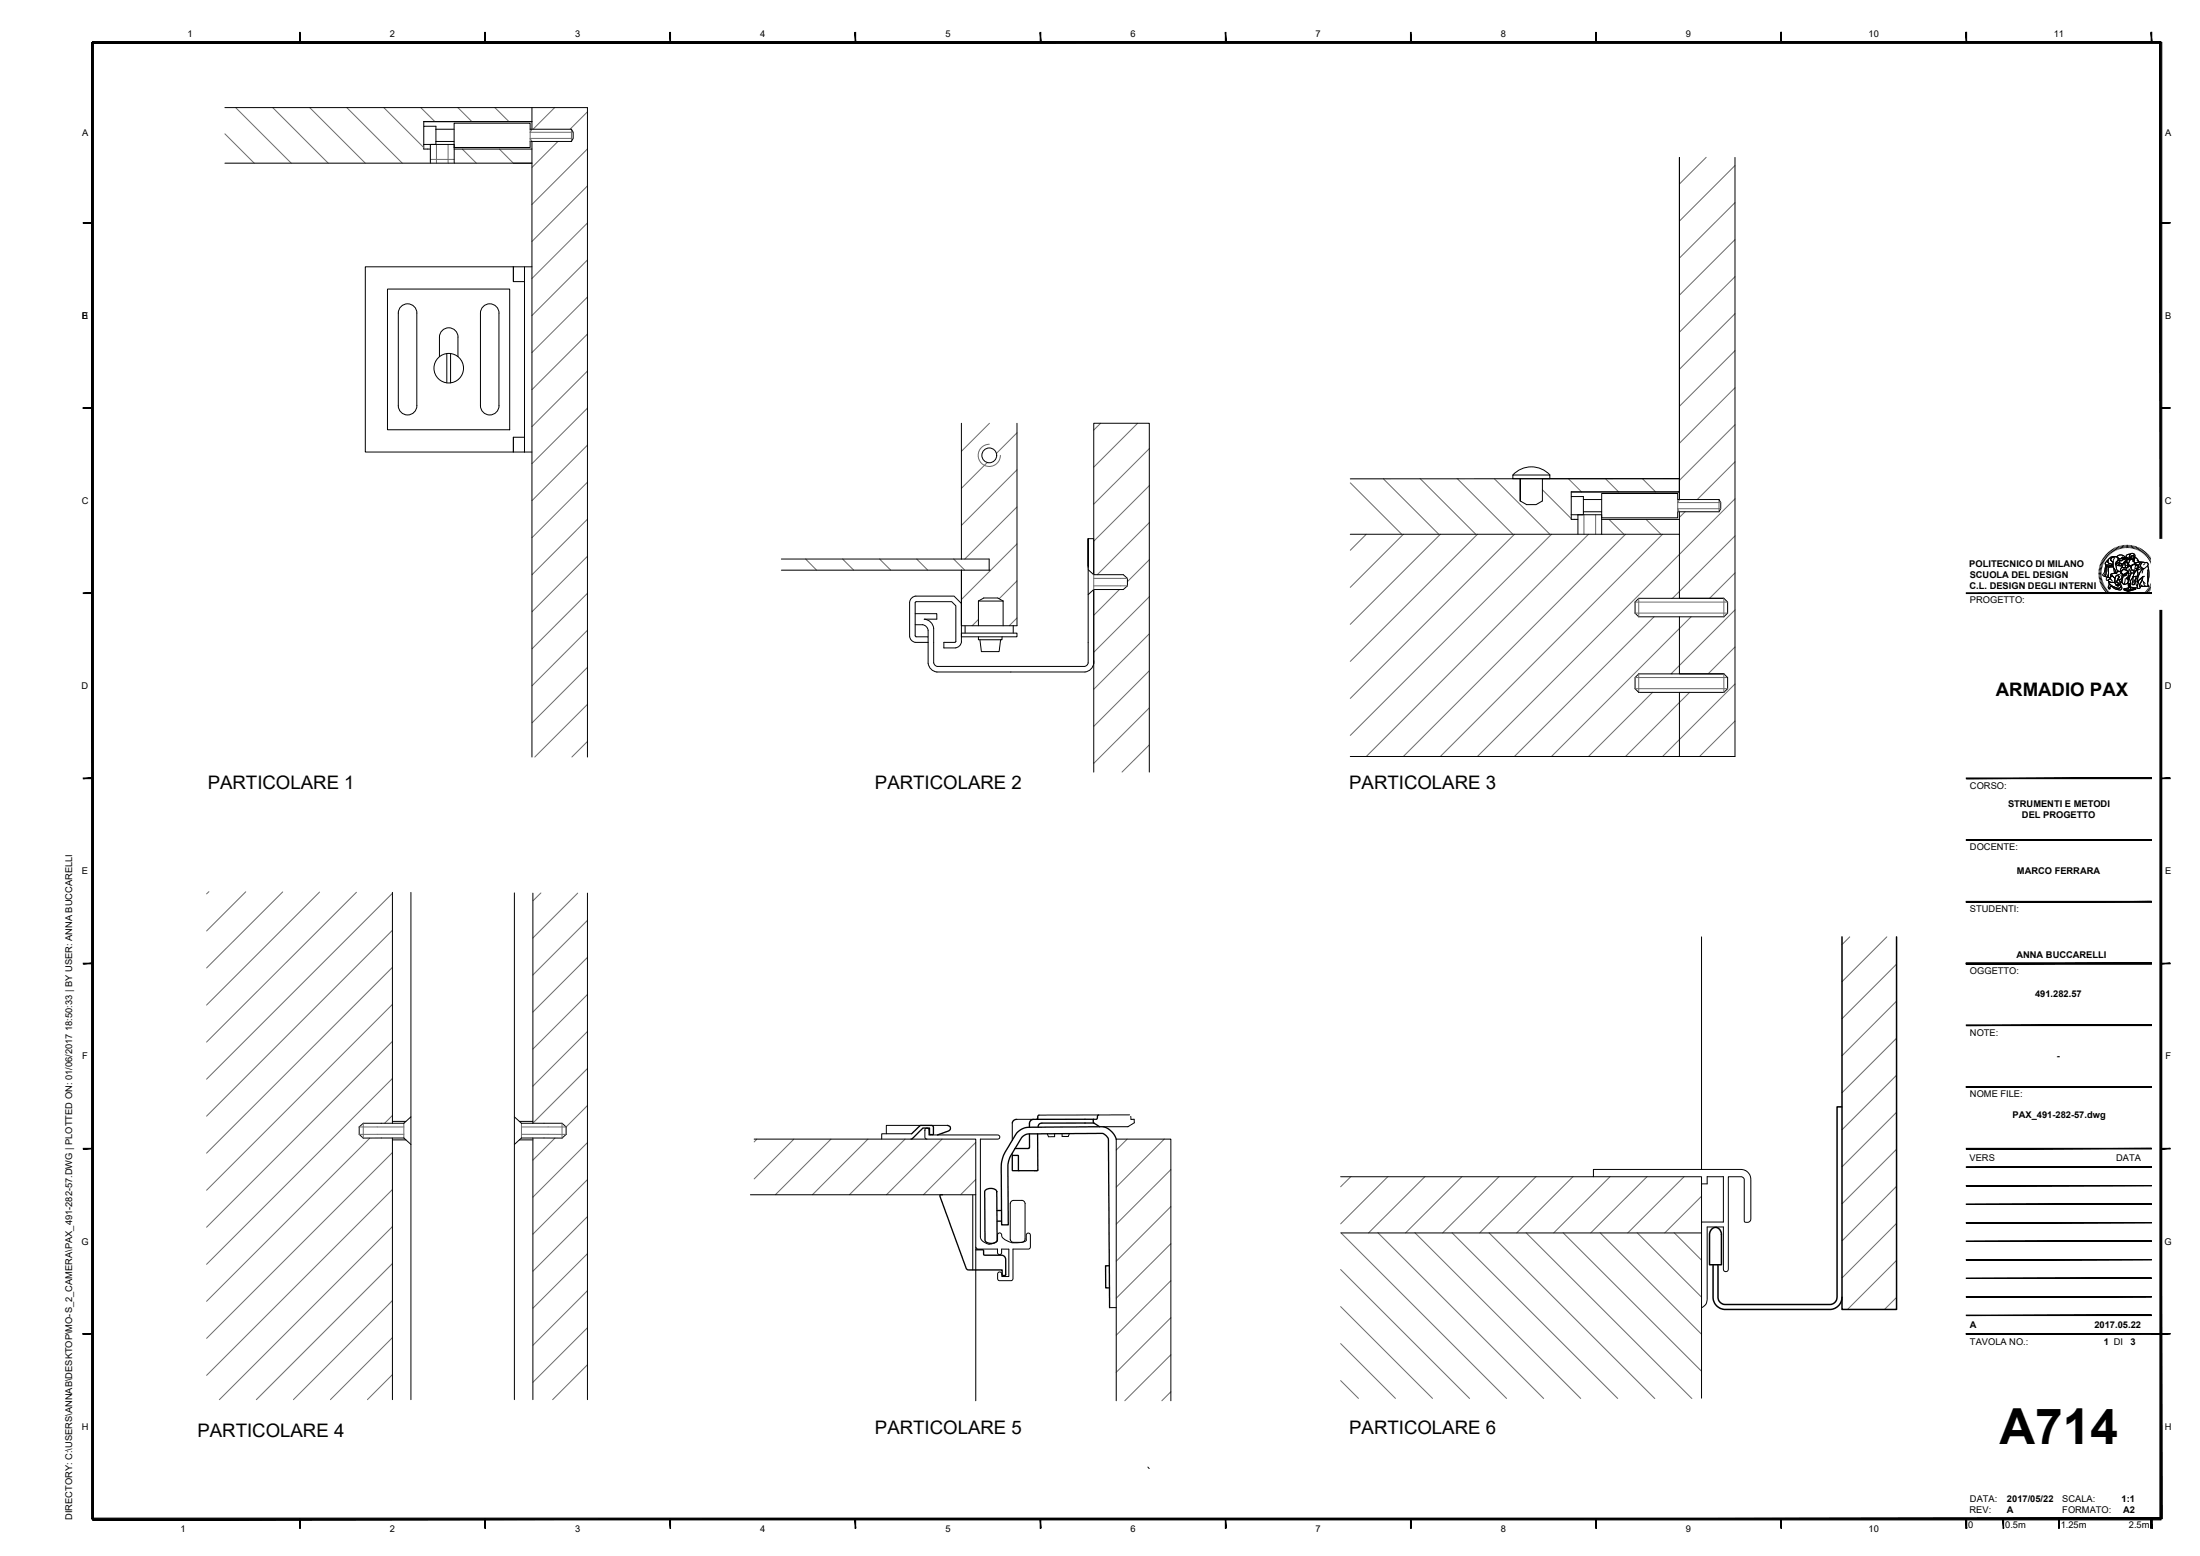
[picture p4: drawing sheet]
<svg xmlns="http://www.w3.org/2000/svg" width="594mm" height="420mm" viewBox="0 0 594 420" stroke-linecap="round" stroke-linejoin="round" font-family="sans-serif">
<!-- layer: 0 -->
<g fill="none" stroke="#6b6b6b" stroke-width=".27">
<path d="M60.7 36.1l8 8M63.6 29.1l15 15M73.6 29.1l15 15M83.6 29.1l15 15M93.6 29.1l15 15M103.6 29.1l10.8 10.7M113.6 29.1l3.8 3.7M123.6 29.1l3.8 3.7M133.6 29.1l3.8 3.7M149.8 29.1l-5.9 5.8M150.7 38.2l-7.1 7M158.6 30.2l-4.7 4.7"/>
<path d="M124.8 40.3l3.8 3.8M134.8 40.3l3.8 3.8M158.6 40.2l-15 15M158.6 50.2l-15 15M460.7 42.5l-7.2 7.2M468.5 44.7l-15 15M468.5 54.7l-15 15M158.6 60.2l-15 15M158.6 70.2l-15 15M468.5 64.7l-15 15M468.5 74.7l-15 15M158.6 80.2l-15 15"/>
<path d="M158.6 90.2l-15 15M468.5 84.7l-15 15M468.5 94.7l-15 15M158.6 100.2l-15 15M158.6 110.2l-15 15M267.2 114.3l-7.6 7.6M274.6 116.9l-5.5 5.5M297.2 114.3l-1.9 1.8M307.2 114.3l-11.9 11.8M468.5 114.7l-15 15M468.5 104.7l-15 15M158.6 120.2l-15 15"/>
<path d="M158.6 130.2l-15 15M266.6 124.9l-7 7M274.6 126.9l-15 15M274.6 136.9l-14.1 14.1M310.4 121.2l-15.1 14.9M310.4 131.1l-15.1 15M364.6 130.4l13.9 13.9M373.5 129.3l15 15M383.5 129.3l15 15M393.5 129.3l15 15M403.5 129.3l15 15M416.5 132.3l7.8 7.8"/>
<path d="M423.5 129.3l3.6 3.5M433.5 129.3l3.6 3.5M443.5 129.3l3.6 3.5M455 138.2l-1.5 1.5M468.5 124.7l-10.2 10.2M468.5 134.7l-69.5 69.6M158.6 140.2l-15 15M158.6 150.2l-15 15M217.5 151l3 3M227.5 151l3 3M237.5 151l3 3M247.5 151l3 3"/>
<path d="M257.5 151l3 3M274.6 146.9l-15 15M274.6 156.9l-4.8 4.8M302.3 159.2l-7 7M310.4 141.1l-14.1 14.1M310.4 151.1l-6 5.9M368.9 144.3l-4.3 4.3M379 144.3l-14.4 14.3M388.9 144.3l-24.3 24.3M399 144.3l-34.4 34.3M408.9 144.3l-44.3 44.3M419 144.3l-54.4 54.3"/>
<path d="M428.9 144.3l-60 60M434.5 140.2l4 4.1M438.9 144.3l-59.9 60M444.5 140.2l4 4.1M449 144.3l-60.1 60M468.5 144.7l-16.9 16.9M468.5 154.7l-6.8 6.9M158.6 160.2l-15 15M158.6 170.2l-15 15M264.2 167.3l-1.7 1.7M274.6 166.9l-2.1 2.1M310.4 161.1l-15.1 15"/>
<path d="M310.4 171.1l-15.1 15M446.6 166.6l-37.7 37.7M456.7 166.6l-37.7 37.7M468.5 164.7l-17.3 17.3M468.5 174.7l-7.3 7.3M158.6 180.2l-15 15M158.6 190.2l-14.2 14.2M310.4 181.1l-15.1 15M310.4 191.1l-15.1 15M446.2 187l-17.3 17.3M456.3 187l-17.4 17.3M468.5 184.7l-19.5 19.6"/>
<path d="M468.5 194.7l-9.6 9.6M158.6 200.2l-4.2 4.2M310.4 201.1l-7.4 7.4M56.4 240.8l-.6 .6M66.4 240.8l-10.6 10.6M76.3 240.8l-20.5 20.6M86.3 240.9l-30.5 30.5M96.3 240.9l-40.5 40.5M106 241.2l-50.2 50.2M106 251.2l-50.2 50.2M146.1 241.1l-2.2 2.2M156 241.2l-12.1 12.1"/>
<path d="M158.6 248.5l-14.7 14.8M158.6 258.5l-14.7 14.8M106 261.2l-50.2 50.2M106 271.2l-50.2 50.2M158.6 268.5l-14.7 14.8M158.6 278.5l-14.7 14.8M106 281.2l-50.2 50.2M106 291.2l-50.2 50.2M158.6 288.5l-14.7 14.8M158.6 298.5l-5.7 5.8M99.9 307.3l-44.1 44.1M106 301.2l-2.1 2.1"/>
<path d="M106 311.2l-50.2 50.2M149.9 307.3l-6 6M158.6 308.5l-14.7 14.8M158.6 318.5l-14.7 14.8M204.4 307.6l-.7 .7M214.4 307.6l-10.7 10.7M224.4 307.6l-15 15M234.4 307.6l-15 15M244.4 307.6l-15 15M254.4 307.6l-15 15M263.5 308.5l-14.1 14.1M263.5 318.5l-4.1 4.1"/>
<path d="M304.4 307.6l-3 3M314.4 307.6l-13 13M316.2 315.8l-14.8 14.8M106 321.2l-50.2 50.2M106 331.2l-46.8 46.7M158.6 328.5l-14.7 14.8M158.6 338.5l-14.7 14.8M316.2 325.8l-14.8 14.8M316.2 335.8l-14.8 14.8M106 341.2l-36.8 36.7M106 351.2l-26.8 26.7M158.6 348.5l-14.7 14.8"/>
<path d="M158.6 358.5l-14.7 14.8M316.2 345.8l-14.8 14.7M316.2 355.8l-14.8 14.8M106 361.2l-16.8 16.7M106 371.2l-6.8 6.7M158.6 368.5l-9.4 9.4M316.2 365.8l-12.5 12.4M316.2 375.8l-2.5 2.4"/>
</g>
<!-- layer: ARREDI_attrezzature -->
<g fill="none" stroke="#6b6b6b" stroke-width=".27">
<path d="M499.5 253l-2.1 2.1M509.5 253l-12.1 12.1M512.1 260.3l-14.7 14.8M512.1 270.3l-14.7 14.8M512.1 280.3l-14.7 14.8M512.1 290.3l-14.7 14.8M364.8 317.7l-2.8 2.8M374.7 317.7l-12.7 12.8M384.8 317.7l-15.2 15.2M394.7 317.7l-15.2 15.2M404.8 317.7l-15.2 15.2M414.7 317.7l-15.2 15.2"/>
<path d="M424.7 317.7l-15.1 15.2M434.7 317.7l-15.1 15.2M444.7 317.7l-15.2 15.2M454.8 317.7l-15.2 15.2M512.1 300.3l-14.7 14.8M512.1 310.3l-14.7 14.8M362.1 332.9l44.7 44.7M372.1 332.9l44.7 44.7M382.1 332.9l44.8 44.7M392.1 332.9l44.7 44.7M402.1 332.9l44.8 44.7M412.1 332.9l44.8 44.7"/>
<path d="M422.1 332.9l37.4 37.4M432.1 332.9l27.4 27.4M442.1 332.9l17.4 17.4M452.1 332.9l7.4 7.4M459.5 323l-10 9.9M512.1 320.3l-14.7 14.8M512.1 330.3l-14.7 14.8M362 342.8l34.8 34.8M362 352.8l24.8 24.8M512.1 340.3l-13.2 13.3M512.1 350.3l-3.2 3.3M362 362.8l14.8 14.8"/>
<path d="M362 372.8l4.8 4.8"/>
</g>
<!-- layer: filatura -->
<g fill="none" stroke="#6b6b6b" stroke-width=".27">
<path d="M117.9 39v5.1M121 39v5.1M143.2 34.9v3.3M143.6 34.9l-.4 .8h11.6M154.3 34.9v3.3M154.8 37.4h-11.6l.4 .8M116.2 43h6.4M267.1 120a3 3 0 0 0-3 3 3 3 0 0 0 3 3 3 3 0 0 0 3-3M427.7 139v5.3M430.9 139v5.3M453 134.9v3.3M453.5 134.9l-.5 .8h11.7"/>
<path d="M464.2 134.9v3.3M464.7 137.4h-11.7l.5 .8M295.3 158.2h9.1M295.3 156.2h9.1M295.3 155.2v4M441.5 162.6h25M441.5 165.6h25M442.5 161.6v5M465.5 161.6v5M441.5 183h25M441.5 186h25M442.5 182v5"/>
<path d="M465.5 182v5M97 304.3h12.1M98.1 303.3v4M109.1 306.3h-12.1M109.1 303.3v4M140.8 303.3v4M140.8 306.3h12.1M140.8 304.3h12.1M151.8 303.3v4"/>
</g>
<!-- layer: 0 -->
<g fill="none" stroke="#000" stroke-width=".27">
<path d="M60.7 29.1h97.9v175.3M114.4 39v-4.9h3.3v4.9h-1.5v5.1M114.4 39h8.2M114.4 39v1.3h1.8M117.7 38.2h4.9M117.7 34.9h4.9M122.6 33.3h20.6v1.6h11.1l.5 .8v1.7l-.5 .8h-11.1v1.6h-20.6zM122.6 39v5.1M143.6 32.8h-29.2v1.3M143.6 29.1v5.8M143.6 38.2v166.2M60.7 44.1h82.9"/>
<path d="M122.6 40.3h21M453.5 42.5v92.4M468.5 42.5v161.8h-103.9M104.6 78.1h33v37.9h-33zM138.6 76v-4v4h3M141.6 72v50.1M143.6 72h-45v50.1h40v-4M112.6 84.6v25M112.6 84.5a2.51 2.51 0 0 0-2.5-2.5 2.51 2.51 0 0 0-2.5 2.6v24.9a2.51 2.51 0 0 0 2.5 2.5 2.51 2.51 0 0 0 2.5-2.5M118.7 96.3v-5.3a2.51 2.51 0 0 1 2.5-2.5 2.51 2.51 0 0 1 2.5 2.5v5.3M120.7 95.5v7.9M121.7 95.5v7.9"/>
<path d="M130.7 82.6a2.51 2.51 0 0 1 2.6-.3 2.51 2.51 0 0 1 1.5 2.2v25a2.51 2.51 0 0 1-2.5 2.5 2.51 2.51 0 0 1-2.6-2.4v-25.1a2.5 2.5 0 0 1 1-1.9zM141.6 118.1h-3v4h3M259.6 114.3v36.7M274.6 114.3v54.7h-15v-5.1M141.6 122.1h2M408.5 128.3h10v1h-10zM408.5 128.3a6.8 6.8 0 0 1 10 0M410.5 135.3v-6v6M416.5 129.3v6l-1.7 1h-2.6l-1.7-1M424.3 139v-4.9h3.3v4.9h-1.5v5.3M424.3 139h8.2v5.3M424.3 139v1.2h1.8"/>
<path d="M427.6 138.2h4.9M427.6 134.9h4.9M432.5 133.3h20.5v1.6h11.2l.5 .8v1.7l-.5 .8h-11.2v1.6h-20.5zM453.5 138.2v6.1M453.5 129.3h-88.9M453.5 132.8h-29.2v1.3M211 154h56.1M211 151h48.6M259.6 151h7.5v3M259.6 154v15M267.1 154h.1M293.8 152.9v-7.4v8"/>
<path d="M293.8 153.8l1.5 1.4M295.3 155.2v-9.7h-1.5v32.9a1.23 1.23 0 0 1-.9 1.6h-39.8a1.25 1.25 0 0 1-1-1.6v-8.7a2.8 2.8 0 0 0-2.5-2.5h3.4v-1.5h-5.9M295.3 155.2h8l1.1 1v2l-1.1 1h-8M295.3 155.2v-40.9h15.1v94.2M295.3 159.2l-1.5 1.4M295.3 159.2v49.3M364.6 144.3h88.9M432.5 140.2h21M453.5 144.3v17.3h12M245.6 162.6v9.2M245.6 171.8a1.83 1.83 0 0 0 1.5 1.6l3.5 .1M245.6 162.6l.6-1.1 1.1-.5h10.3l2 2v10.3a1.82 1.82 0 0 1-1.6 1.6"/>
<path d="M247.1 168.7h2a1.77 1.77 0 0 1 1.5 1.5v1.8M247.4 162.5h9.6l1.1 1.1v9.6M247.4 172h3.2v1.5M247.4 162.5l-.3 .2v9l.3 .2M250.6 173.5v5.6M250.6 179.1a2.7 2.7 0 0 0 2.4 2.4h40a2.69 2.69 0 0 0 2.3-2.4M258.1 173.2l-.2 .2-3 .1v1.5h3.1M259.6 171h15v1h-15zM260.6 169v2M264.2 172v.8h6.4v-.8M264.2 162.3l1.4-.8h3.8l1.5 .8M264.2 162.3v6.7"/>
<path d="M264.2 162.3h6.7M264.6 172.8l.4 3.2h4.8l.4-3.2M270.9 162.3v6.7M273.6 169v2M295.3 179.1v-.7v.7M442.5 161.6h23l1 1v3l-1 1h-23l-1-1v-3zM453.5 166.6v15.4h12M441.5 183l1-1h23l1 1v3l-1 1h-23l-1-1zM453.5 187v17.3M106 241v62.3M111 241v136.9M138.9 241.1v136.8"/>
<path d="M143.9 241.2v62.1M158.6 241.2v136.7M459.5 253v62.8M106 307.3v70.6M106 302.8h3.6M106 307.8h3.6M111 301.6l-1.9 1.7h-11l-1.1 1v2l1.1 1h11l1.9 1.7M138.9 301.6l1.9 1.7h11l1.1 1v2l-1.1 1h-11l-1.9 1.7M140.3 302.8h3.6M140.3 307.8h3.6M143.9 307.3v70.6M203.7 307.6h46.6"/>
<path d="M246.2 306.1h-8.1v1.5M248.7 303.9h-9.4v2.2M249.8 305.2v.1M250.9 305.2v1.3M251.5 303.9h4.4M273.4 311.4v.7l.2-.1M273.4 303.2v4.7M274.5 302.3h4.6M284.8 306.1v.8l-1.7 .1-.3-.9M288.8 306.1l-.4 .8h-1.6v-.8M295.4 302.2h.6M305 301l-24.4 .1"/>
<path d="M305.4 301.4v.9l.8-.1 .1 1-1.7 1h-6.8M362 317.7h97.5v15.2h-97.4M430.3 315.8v1.9M461 317.7h4.4M202.6 322.6h60.9M273.6 324.1a.93 .93 0 0 0-.8 .9v9.7l.3 .5 .5 .3h2.3M273.6 324.1h2.3a.96 .96 0 0 1 .9 .9M276.8 325v9.5a.96 .96 0 0 1-.9 1M459.5 332.9v44.6M263.5 342.9v35.3M299.6 353.1h1.8M301.4 378.2v-70.6h14.8v70.6"/>
<path d="M310 396.1l.3 .5"/>
<circle cx="121.2" cy="99.4" r="4"/>
<circle cx="267.1" cy="123" r="2"/>
</g>
<!-- layer: Livello 1 -->
<path d="M249.8 305.3a2.83 2.83 0 0 0 .3 2.2l13.4 .1v35.3M249.8 305.2a.56 .56 0 0 1 .5-.6 .56 .56 0 0 1 .6 .6M250.9 306.5h17.7a.93 .93 0 0 1 1.3 .7l-.4 .4h-4.8v26.2a2.69 2.69 0 0 0 2.4 2.2l.5-.1a1.64 1.64 0 0 0 1.8-1.1v-.9a.63 .63 0 0 1 .4-1 .63 .63 0 0 1 .7 .8 4.4 4.4 0 0 0 4 1.9 2.59 2.59 0 0 0 2.6-.8v-.8a.63 .63 0 0 1 .3-.9 .63 .63 0 0 1 .8 .5v3a.8 .8 0 0 1-1.2 .7h-3.5v7.3a.87 .87 0 0 1-.1 1 .87 .87 0 0 1-1 .2h-1.9a.77 .77 0 0 1-.9-.1 .77 .77 0 0 1-.2-.8v-.6a.64 .64 0 0 1 .7-.8 .64 .64 0 0 1 .4 1v.2h1.9v-7.4h-1.9v.4a.67 .67 0 0 1-.6 1.1 .67 .67 0 0 1-.5-1.1v-.4h-5.3l-.6-.5M430.3 315.8h36.7a9.1 9.1 0 0 1 4.6 .4 4 4 0 0 1 1.2 3.9v8.4a1.11 1.11 0 0 1-.4 1.4 1.11 1.11 0 0 1-1.4-.1v-10.6a1.21 1.21 0 0 0-.4-1.3 1.21 1.21 0 0 0-1.3-.2h-2.6v22.7a4.3 4.3 0 0 1-.3 2.9l-.2 .1a.92 .92 0 0 1-.8-1.4v-10.7h-4.4v18.1a5.2 5.2 0 0 1-.5 3l-1 .7M461 317.7v2h-1.5M465.4 317.7v12.3h-5.9M262.7 322.6v20.3" fill="none" stroke="#000" stroke-width=".27"/>
<path d="M497.4 253v100.6h14.7v-100.6M497.4 298.9h-1.3v50.5a2.36 2.36 0 0 1-3.1 2.8h-26.2a2.36 2.36 0 0 1-2.9-3v-7.5M462.3 331.8a1.65 1.65 0 0 1 1.9 0 1.65 1.65 0 0 1 .6 1.8v7.9h-3.2v-5.9a4.7 4.7 0 0 1 .7-3.8zM462.6 341.7v6.6a5.6 5.6 0 0 0 1.2 4.5l.8 .5 1 .3h26.5a6 6 0 0 0 4.3-1 3.2 3.2 0 0 0 1-2.3" fill="none" stroke="#000" stroke-width=".4"/>
<g fill="none" stroke="#000" stroke-width=".36">
<path d="M246.2 306.1l2.3-2.2h2.4a.85 .85 0 0 1 1 .1 .85 .85 0 0 1 .2 1l-.1 1.3-.9 .1-.1-1.8a2.19 2.19 0 0 0-2.4 .7l-2.2 2.1-.4 .2M255.9 303.9a.84 .84 0 0 1 .7 .9 .84 .84 0 0 1-.9 .8l-2.6 .9M273.4 312.2v3.8l1.8 .1M273.6 312l1.4 .1v4h4.5M274.5 302.3a1.13 1.13 0 0 0-1.1 .9M278 306.2l-.1 3.8-3.8 .1M280.2 306.2l.1 9.7-.2 .2h-.7M280.6 301.1l-.3 .3-.1 .6-.3 .3M295.4 303.2l-14 .1a.99 .99 0 0 0-1.1 1.1M296.7 301.1l-.3 .2-.2 .8-.2 .1M296.9 304.2l-1.6-1.1 .1-.9-16.3 .1a1.16 1.16 0 0 0-1.1 1.1v1M301.4 307.6a4.7 4.7 0 0 0-5.6-3.3l-14.2 .1a12.6 12.6 0 0 0-5.8 .6l-1.3 1-2.2 3.6a10.2 10.2 0 0 0-1.9 7.8l.1 13.3h1.8l-.1-11.5a15.5 15.5 0 0 1 .6-6.9l2.1-3.5a3.5 3.5 0 0 1 3.1-2.6l18.4-.2a2.45 2.45 0 0 1 2.9 3.2l.3 43.9"/>
<path d="M254.5 322.6l-.6 .1-.1 .3 6.8 18.7a1.18 1.18 0 0 0 1.6 1.2h8.4v.2a1.1 1.1 0 0 0 .3 1.3l.7-.1v-3.1a1.66 1.66 0 0 0-1.2-2.3h-4.6l-.3-1.4h-2M266.1 321.4a1.94 1.94 0 0 1 3.1 .5v11.8a1.41 1.41 0 0 1-1.2 2h-.5a1.32 1.32 0 0 1-1.5-1.8l-.1-12.2zM269.2 326.9h1.1M270.4 329.7h-1.1M299.4 341.8h-.9l.1 6h.9"/>
</g>
<!-- layer: G-ANNO-TTLB -->
<g fill="#000" stroke="#000" stroke-width=".27">
<path d="M25 11.2v.5l558.5-.5zM25 11.7l558.5-.5v.5z"/>
<path d="M80.9 8.8l.2 2.5v-2.5zM80.9 8.8l.2 2.5h-.2z"/>
<path d="M130.9 8.8l.2 2.5v-2.5zM130.9 8.8l.2 2.5h-.2z"/>
<path d="M180.9 8.8l.2 2.5v-2.5zM180.9 8.8l.2 2.5h-.2z"/>
<path d="M230.9 8.8l.2 2.5v-2.5zM230.9 8.8l.2 2.5h-.2z"/>
<path d="M280.9 8.8l.2 2.5v-2.5zM280.9 8.8l.2 2.5h-.2z"/>
<path d="M330.9 8.8l.2 2.5v-2.5zM330.9 8.8l.2 2.5h-.2z"/>
<path d="M380.9 8.8l.2 2.5v-2.5zM380.9 8.8l.2 2.5h-.2z"/>
<path d="M430.9 8.8l.2 2.5v-2.5zM430.9 8.8l.2 2.5h-.2z"/>
<path d="M480.9 8.7l.2 2.5v-2.5zM480.9 8.7l.2 2.5h-.2z"/>
<path d="M530.9 8.7l.2 2.5v-2.5zM530.9 8.7l.2 2.5h-.2z"/>
<path d="M580.9 8.7l.2 2.5v-2.5zM580.9 8.7l.2 2.5h-.2z"/>
<path d="M22.5 60.1v.2l2.5-.2zM22.5 60.3l2.5-.2v.2z"/>
<path d="M583.5 60.3h2.5v-.2zM583.5 60.1h2.5l-2.5 .2z"/>
<path d="M22.5 110.1v.2l2.5-.2zM22.5 110.3l2.5-.2v.2z"/>
<path d="M22.5 110.3h2.5v-.2zM22.5 110.1h2.5l-2.5 .2z"/>
<path d="M583.5 110.3h2.5v-.2zM583.5 110.1h2.5l-2.5 .2z"/>
<path d="M22.5 160.1v.2l2.5-.2zM22.5 160.3l2.5-.2v.2z"/>
<path d="M531 160.3h50v-.2zM531 160.1h50l-50 .2z"/>
<path d="M583.5 160.3h2.5v-.2zM583.5 160.1h2.5l-2.5 .2z"/>
<path d="M22.5 210.1v.2l2.5-.2zM22.5 210.3l2.5-.2v.2z"/>
<path d="M531 210.3h50v-.2zM531 210.1h50l-50 .2z"/>
<path d="M583.5 210.3h2.5v-.2zM583.5 210.1h2.5l-2.5 .2z"/>
<path d="M531 226.9h50v-.1zM531 226.8h50l-50 .1z"/>
<path d="M531 243.4v.2l50-.2zM531 243.6l50-.2v.2z"/>
<path d="M531 243.6h50v-.2zM531 243.4h50l-50 .2z"/>
<path d="M22.5 260.1v.2l2.5-.2zM22.5 260.3l2.5-.2v.2z"/>
<path d="M531 260.1v.2l50-.2zM531 260.3l50-.2v.2z"/>
<path d="M531 260.1v.2l50-.2zM531 260.3l50-.2v.2z"/>
<path d="M531 276.7v.2l50-.2zM531 276.9l50-.2v.2z"/>
<path d="M531 260.1v.2l50-.2zM531 260.3l50-.2v.2z"/>
<path d="M531 260.1v.2l50-.2zM531 260.3l50-.2v.2z"/>
<path d="M583.5 260.3h2.5v-.2zM583.5 260.1h2.5l-2.5 .2z"/>
<path d="M531 293.4v.2l50-.2zM531 293.6l50-.2v.2z"/>
<path d="M531 293.4v.2l50-.2zM531 293.6l50-.2v.2z"/>
<path d="M22.5 310.1v.2l2.5-.2zM22.5 310.3l2.5-.2v.2z"/>
<path d="M531 315.1h50zM531 315.2l50-.1z"/>
<path d="M531 310.1v.2l50-.2zM531 310.3l50-.2v.2z"/>
<path d="M583.5 310.3h2.5v-.2zM583.5 310.1h2.5l-2.5 .2z"/>
<path d="M531 335.1h50zM531 335.2l50-.1z"/>
<path d="M531 330.1h50zM531 330.2l50-.1z"/>
<path d="M531 325.1h50zM531 325.2l50-.1z"/>
<path d="M531 320.1h50zM531 320.2l50-.1z"/>
<path d="M531 355.1h50zM531 355.2l50-.1z"/>
<path d="M531 350.1h50zM531 350.2l50-.1z"/>
<path d="M531 345.1h50zM531 345.2l50-.1z"/>
<path d="M531 340.1h50zM531 340.2l50-.1z"/>
<path d="M22.4 360.2h2.5v-.1zM22.4 360.1h2.5l-2.5 .1z"/>
<path d="M531 360.1v.1l50-.1zM531 360.2l50-.1v.1z"/>
<path d="M531 360.1v.1l50-.1zM531 360.2l50-.1v.1z"/>
<path d="M581 360.2h2.5v-.1zM581 360.1h2.5l-2.5 .1z"/>
<path d="M581 360.2h2.5v-.1zM581 360.1h2.5l-2.5 .1z"/>
<path d="M583.5 360.2h2.5v-.1zM583.5 360.1h2.5l-2.5 .1z"/>
<path d="M24.7 11.5v398.7h.5zM24.7 11.5h.5v398.7z"/>
<path d="M25 409.9v.5l558.5-.5zM25 410.4l558.5-.5v.5z"/>
<path d="M80.9 410.2l.2 2.5v-2.5zM80.9 410.2l.2 2.5h-.2z"/>
<path d="M130.9 410.2l.2 2.5v-2.5zM130.9 410.2l.2 2.5h-.2z"/>
<path d="M180.9 410.2l.2 2.5v-2.5zM180.9 410.2l.2 2.5h-.2z"/>
<path d="M230.9 410.2l.2 2.5v-2.5zM230.9 410.2l.2 2.5h-.2z"/>
<path d="M280.9 410.2l.2 2.5v-2.5zM280.9 410.2l.2 2.5h-.2z"/>
<path d="M330.9 410.2l.2 2.5v-2.5zM330.9 410.2l.2 2.5h-.2z"/>
<path d="M380.9 410.2l.2 2.5v-2.5zM380.9 410.2l.2 2.5h-.2z"/>
<path d="M430.9 410.2l.2 2.5v-2.5zM430.9 410.2l.2 2.5h-.2z"/>
<path d="M480.9 410.2l.2 2.5v-2.5zM480.9 410.2l.2 2.5h-.2z"/>
<path d="M530.9 410.2v2.5h.2zM530.9 410.2h.2v2.5z"/>
<path d="M530.9 410.2l.2 2.5v-2.5zM530.9 410.2l.2 2.5h-.2z"/>
<path d="M540.9 410.2l.1 2.5v-2.5zM540.9 410.2l.1 2.5h-.1z"/>
<path d="M555.9 410.2l.2 2.5v-2.5zM555.9 410.2l.2 2.5h-.2z"/>
<path d="M580.7 410.2l.5 2.5v-2.5zM580.7 410.2l.5 2.5h-.5z"/>
<path d="M583.3 11.5v398.7h.5zM583.3 11.5h.5v398.7z"/>
</g>
<!-- layer: G-ANNO-LOGO -->
<g fill="none" stroke="#000" stroke-width=".27">
<path d="M566.7 154.8h.7M566.7 154.5h.7M566.8 154.1l.6 .1M566.8 153.8l.7 .1M566.9 153.4l.6 .2M566.9 153.1l.7 .1M567 152.7l.7 .2M567.1 152.4l.7 .2M567.3 152.1l.6 .2M567.4 151.7l.6 .3M567.4 155.2h-.7M567.4 155.5l-.6 .1"/>
<path d="M567.5 155.8l-.7 .1M567.5 156.1l-.6 .2M567.5 151.4l.7 .3M567.6 156.5l-.7 .1M567.7 156.8l-.7 .2M567.7 151.1l.6 .3M567.8 157.1l-.7 .2M567.9 157.4l-.6 .2M567.9 150.8l.6 .3M568 157.7l-.6 .3M568.1 150.5l.6 .4M568.1 158l-.6 .3"/>
<path d="M568.3 158.3l-.6 .3M568.3 150.2l.6 .4M568.5 158.6l-.6 .3M568.5 149.9l.6 .5M568.6 152.5h.9a.64 .64 0 0 0 1-.1l.1 .6-.3 .1a1.46 1.46 0 0 1-1.7-.5zM568.6 152.5l.1 .4M568.6 158.8l-.5 .4M568.8 149.7l.5 .4M568.8 153l-.2 .4-.2 1.4-.3 .8 .4 .1M568.8 159.1l-.5 .4M569 151.4l.3-.2a.63 .63 0 0 0 .4 1l.8 .3a.8 .8 0 0 1-1.2 .1h-.5l-.3-.3zM569 149.4l.5 .5"/>
<path d="M569 159.4l-.5 .4M569.1 153l.4 .1a1.55 1.55 0 0 0-.1 1.6l-.1 1.1-.8-.1 .2-.7v-1.3zM569.1 153l-.4 .6v1.5l-.2 .6 .7 .2M569.2 159.6l-.4 .5M569.3 149.2l.5 .5M569.3 156.6a.73 .73 0 0 0 .9 .7l.9-.2M569.3 151l.3-.2a1.76 1.76 0 0 1 1.7-.5 .86 .86 0 0 0-1 .2 .86 .86 0 0 0-.1 1l.4 .2v.7l-1-.3a.66 .66 0 0 1-.3-1zM569.4 157h.1a1.63 1.63 0 0 0 1.6 .1l.4 1 .2-.2 .2 .4-.1-.6 .3 .5-.1-.5 .4 .2-.2-.3a.63 .63 0 0 1-.5-.9l.2-.3 .3 .2 .4 1a.88 .88 0 0 1-.2 1.2 .88 .88 0 0 1-1.2-.2l-1.6-1zM569.4 157l.1 .5 .8 .7 1.9 .9M569.5 159.8l-.5 .5M569.5 153.1h.4a.94 .94 0 0 1 1.2 .8l.1 .8-.7 .2a.4 .4 0 0 0-.5 .2 .4 .4 0 0 0 .2 .5l-.3 .3a.46 .46 0 0 1-.6-.1 .46 .46 0 0 1 0-.5l.1-.7a1.44 1.44 0 0 1 .1-1.5zM569.5 153.1l-.2 .5v2.3"/>
<path d="M569.6 148.9l.4 .6M569.6 157.6l.7 .6 1.4 .6a.77 .77 0 0 0 1.1-.6 .65 .65 0 0 1 0 1 .65 .65 0 0 1-.9 0l-.7-.2-1.1-.7-.4 .3 .1 .2-.3 .2-.2-.5zM569.6 157.6l-.3 1 .2 .4 .3-.1a.38 .38 0 0 1 0-.5 .38 .38 0 0 1 .5 0h.1a2.37 2.37 0 0 0 2.5 .7l.1-.5-.2-.3M569.8 156.1a.51 .51 0 0 0-.8-.1 .51 .51 0 0 0 .1 .8 .76 .76 0 0 1 .7-.4 .76 .76 0 0 1 .6 .5M569.9 148.7l.4 .6M570 155.1l1.2-.4 .3 .1a.64 .64 0 0 1 .9-.5l.2 .1a1.08 1.08 0 0 1 .2 1.8l-.6 .4-.3-.2 .1-.2a.47 .47 0 0 0 .2-.7 .47 .47 0 0 0-.8 .1l-.3 .5-.7-.6h-.4zM570 155.8l.4-.3a1.09 1.09 0 0 1 .5 1.7l-.7 .1a.75 .75 0 0 1-.9-.7l.6-.2-.1-.3zM570.1 148.5l.4 .6M570.2 150.6l.9-.3a.72 .72 0 0 1 .9 .5 .72 .72 0 0 1-.5 .9l-.3 .5 .2 .6a1.11 1.11 0 0 0 .8 1.5h-.1a.5 .5 0 0 0-.6 .5l-.4-.2 .1-.4-.6-1.2v-1.3h-.2a.57 .57 0 0 1-.4-.5 .57 .57 0 0 1 .2-.6zM570.3 155.4l.8 .7M570.4 155.5h-.1a.51 .51 0 0 0-.4 .3 .51 .51 0 0 0 0 .6M570.4 148.3l.4 .6"/>
<path d="M570.6 153l-1.9-.1-.2 .4a2.61 2.61 0 0 1-.7 2l.2 .2M570.7 148.1l.4 .6M570.8 153.4l.2 1.4M571 150.6l-.1 .3a2.81 2.81 0 0 0 .2 2.9l.2 1 .8-.6a1.06 1.06 0 0 1-.7-1.4 1.45 1.45 0 0 1 .6-1.7 1.01 1.01 0 0 0-1.4-.8l-.4 .1a1.1 1.1 0 0 0-.8 1.7l1.1 .4a.8 .8 0 0 1-1.2 .1h-.5a.77 .77 0 0 1-.2-.8 .77 .77 0 0 1 .6-.5v-.1M571.1 148l.3 .6M571.2 154.7l-.7 .2a.4 .4 0 0 0-.5 .2 .4 .4 0 0 0 .2 .5M571.3 150.3a.87 .87 0 0 0-1 .2 .87 .87 0 0 0-.1 1l.4 .2M571.4 155.6a.45 .45 0 0 1 .6-.2 .45 .45 0 0 1 .1 .7l-.4 .6a.72 .72 0 0 0 .5 1l.2 .2-.4-.2 .1 .5-.3-.5 .1 .6-.2-.4-.2 .2v-.2l-.3-.3-.1-1.2zM571.4 147.8l.3 .7M571.5 155.4h.1a.51 .51 0 0 1 .6 .6l-.2 .1-.4 1.1 .8 .6-.4-.1 .2 .4-.4-.4 .1 .6-.2-.4-.2 .3v-.3l-.4-.6a2.07 2.07 0 0 1 .4-1.9zM571.5 151.7l1-.4-.1 .5-1.2 .5zM571.5 152.2l.8-.3 .2 .2a.32 .32 0 0 0-.3 .3 .32 .32 0 0 0 .2 .4l-.6-.1z"/>
<path d="M571.5 152.2l.3 .5 .6 .1M571.7 150.4v-.2a1.24 1.24 0 0 1 2 .3l-.1 .2a.76 .76 0 0 0-1.1 .2l-.5-.2M571.7 147.7l.3 .6M571.8 150.1l.7-.3 .9 .2a.32 .32 0 0 1 .3 .3 .32 .32 0 0 1-.2 .4l-.4-.2a.71 .71 0 0 1-1.1 .2l-.4-.3zM572 150.7a.76 .76 0 0 0 1.2-.3l.3 .3-.3 .5-.3 .2-.5-.2-.5 .2zM572.1 147.6l.2 .6M572.2 154.3a1.13 1.13 0 0 1 1 .7 1.13 1.13 0 0 1-.4 1.2M572.2 152.2h.9l-.2 .1-.1 .5a.4 .4 0 0 1-.5-.1 .4 .4 0 0 1-.1-.5zM572.2 156.6l.4 1a.8 .8 0 0 1 0 .9 .8 .8 0 0 1-.9 .3M572.3 151.9l.2 .2M572.4 151.6v.2l-1.1 .5M572.4 155.2l-.8 .2"/>
<path d="M572.4 147.5l.2 .6M572.5 151.3l-.4 .5M572.5 154.8l.7 .6M572.7 152.2a.33 .33 0 0 0-.5 .1 .33 .33 0 0 0 .2 .4l.4 .1 .1-.5 .2-.1-.6 .1M572.7 155.3a.69 .69 0 0 1 .1 .9 .69 .69 0 0 1-.9 .2M572.8 154.5a.9 .9 0 0 1 1-.7 .9 .9 0 0 1 .7 .9h-.3l-1 .4 .3 .3a.7 .7 0 0 0 .9-.6l.2-.3-.2-.4-.5-.3h-.6l-.5 .7-.2-.1 .2-1.1 .3-.2 .2 .2h1.1l.5-.4v-.3l.6 .2 .1 1-.3 .5 .2 .5-.3 .6-.5 .3-.1 .4h-.4l.5 .2v.4l.2-.2-.3 1.1h-.3a.75 .75 0 0 1-1.2-.1l-.4-.4 .4-.6 .2-1.1M572.8 154.3l.6-.5 .9 .2 .4 .6-.8 .3a.56 .56 0 0 1-.6 .3 .56 .56 0 0 1-.5-.5zM572.8 157.1l.8 .7M572.8 147.4l.1 .7M572.9 151.2l.1 .1M573.1 150.8l.1 .1M573.1 156.5v1"/>
<path d="M573.1 153.1l-.4 .5-.1 .8M573.1 147.3l.1 .7M573.1 150.9h.1M573.2 155.1l1.1-.4-.1 .3a.5 .5 0 0 1-.7 .4zM573.2 155.9l-.3 1-.4 .4M573.3 155.3h.1M573.5 151l.8-.2a.35 .35 0 0 1-.1 .6 .35 .35 0 0 1-.5-.3zM573.5 147.3v.6M573.5 151.9l.1-.1a.95 .95 0 0 1 1 .1 .95 .95 0 0 1 .3 1l-.2 .2-.2-.2a.63 .63 0 0 0 0-.9 .63 .63 0 0 0-.7-.1l.1 .7a.45 .45 0 0 1-.2 .7 .45 .45 0 0 1-.6-.4zM573.5 150.7l-.3 .5-.3 .2-.5-.2-.5 .2M573.6 159l1.9-.4 1.2 .2-2 .6zM573.6 159l1.1 .4v.3l-1.1-.4z"/>
<path d="M573.8 151.8a.76 .76 0 0 1 .9 .7 .76 .76 0 0 1-.8 .8zM573.8 147.2l.1 .7M573.9 150.8a.38 .38 0 0 1 .5-.3 .38 .38 0 0 1 .1 .7M573.9 156.2l-.3 1.6 1-.2M573.9 155.3v.1M573.9 150.6a.41 .41 0 0 1 .6 0 .41 .41 0 0 1 0 .6l-.2-.4h-.4zM574 155h.1M574 155.2l.1 .1M574.1 152v.1M574.2 152l-.2 .1M574.2 147.2v.7M574.2 151l-.4-.2-.4 .2 .3 .1a.39 .39 0 0 0 .4 .2 .39 .39 0 0 0 .3-.3l-.2-.2 .1 .3"/>
<path d="M574.3 153.3v.7M574.3 156l.3 .1a.45 .45 0 0 1 .1-.5 .45 .45 0 0 1 .4-.1l-.4 1.2v-.4h-.3zM574.3 154.8a.59 .59 0 0 1-.3 .5 .59 .59 0 0 1-.7-.1M574.4 151.9l.2 .2-.1 .1M574.5 152a.42 .42 0 0 0-.6-.2 .42 .42 0 0 0-.1 .6 .49 .49 0 0 1 .1 .7 .49 .49 0 0 1-.7 .1l-.2-.2 .2-.2a1.02 1.02 0 0 1 1-1.2l.6 .8a.34 .34 0 0 1 .1 .4 .34 .34 0 0 1-.3 .2l-.1-.2M574.5 147.2v.7M574.6 152.3l-.2 .1M574.6 152.2l.1 .4-.8 .1M574.6 153l-.3 .3h-.4M574.7 159.4l2-.6v.3l-2 .6zM574.7 159.4v.3M574.7 151.1v-.1a.47 .47 0 0 1 .2 .8l-.1 .4"/>
<path d="M574.8 155.6h.1M574.8 156.2l-.1 .5 .2-.2M574.8 150.6l.1 .4M574.9 152.6l-.2-.4a1.01 1.01 0 0 0 .1-1.2l-.2-.3a.55 .55 0 0 1-.4-.7 .55 .55 0 0 1 .7-.4l.4 .1a1.5 1.5 0 0 0-.2 1.5h.2v-.5a.41 .41 0 0 0 .3 .4 .41 .41 0 0 0 .5-.2l-.1 .6h.2a.47 .47 0 0 1 .3 .6 .47 .47 0 0 1-.5 .3l-.5 .4M574.9 147.2l-.1 .7M574.9 155.9l-.1 .3-.1-.2M574.9 153.6l-.1 1.4M574.9 152.8l.5 .3M575 157.7l.2-.1 .1 1-.2-.5-.4 .7zM575.1 154.8l-.4 .4v.4M575.2 155.4l-.4 .2-.2 .5h-.4l.5 .2M575.2 153.7l-.4 .9"/>
<path d="M575.2 147.3v.6M575.3 149.7a.83 .83 0 0 0-1.2 .7M575.3 149.6a.71 .71 0 0 1 .8-.1 .71 .71 0 0 1 .4 .7v.6l-.4 .8v-.7l.2-.4a.39 .39 0 0 0-.2-.5 .39 .39 0 0 0-.4 .1l-.3 .3-.1 .8-.2-.1a1.35 1.35 0 0 1 .2-1.5zM575.3 150.7a.39 .39 0 0 0 .3 .4 .39 .39 0 0 0 .5-.2M575.3 149.6a.79 .79 0 0 1 1.1 0 .79 .79 0 0 1 .1 1.1l-.4 .9v-.7l.2-.4-.2-.5a.79 .79 0 0 0-.8 1.1l-.2 .1v-.1a1.32 1.32 0 0 1 .2-1.5zM575.5 152.8a1.44 1.44 0 0 1 2 .1 1.42 1.42 0 0 1-1.4 1.4l-.6-.6zM575.5 150.2l.3-.1a.34 .34 0 0 1 .4-.1 .34 .34 0 0 1 .1 .5l-.2 .4a.46 .46 0 0 1-.7-.1 .46 .46 0 0 1 .1-.6zM575.5 150.4l.2 .1M575.5 154.8l.9-.1-.4 1-.7 1.2v.7l-.3 .1-.3 .5-.1-.9zM575.5 154.8l-.9 2.5 .2 1-.1 .8 .4-1 .3 .9-.2-1.4-.4 .7M575.6 150.9h.1M575.6 153.8l-.3 .4 .1 .6 1-.2 .5-.6"/>
<path d="M575.6 147.3l-.1 .7M575.6 150.5h.1M575.7 150.8h.1M576 150.6l.2 .1M576 147.4l-.2 .6M576 155.7l.8-.1-.2 .8a.93 .93 0 0 0-.1 1.3l-.3 .2-.5-.1zM576 150.6v.1M576.2 151.4l.4 .7M576.3 153.9h.1M576.3 147.5l-.2 .6M576.3 152.3l.9-.4 1-.1-.7 .9zM576.4 154.7l-.4 1-.7 1.2-.1 .8"/>
<path d="M576.4 153.9h-.3M576.5 150.4l.5 .4 .6 .9-.3 .1a.63 .63 0 0 1-.9 .1 .63 .63 0 0 1 0-.9zM576.5 150.4l.5 .4 .4 .7M576.5 154.1l-.1 .1M576.6 147.5l-.2 .7M576.7 158.8v.3l-2 .6-1.1-.4v-.3l1.1 .4 2-.6a5.9 5.9 0 0 0-3.1 .2M576.8 155.7l-.1 .7a1.01 1.01 0 0 0-.3 1.4h-.7l.3-2M577 147.7l-.2 .6M577 153.7l.3 .1-.1 1.8-1.2 .2 .3-1.2zM577 153.5l-.1 .4M577.1 152.5l.4 .2v.3M577.1 151.3l.5 .4"/>
<path d="M577.2 155.6l-1.2 .2M577.2 157l-.1 .2 .3 .2M577.3 147.8l-.2 .6M577.3 153.8l-.1 .5a2.69 2.69 0 0 1-.4 2.2l-.1 .8 .4 .9M577.5 156.7l1.1-1-.2 1-.7 1.2 .1 .4a.37 .37 0 0 1-.3 .6 .37 .37 0 0 1-.4-.4zM577.5 152.7a1.04 1.04 0 0 1 .6-.9 1.04 1.04 0 0 1 1.1 .2 .56 .56 0 0 1 .8 .1 .56 .56 0 0 1-.2 .8 1.23 1.23 0 0 1-1.1 .8 1.23 1.23 0 0 1-1.2-.7M577.5 153l-.5 .8a.78 .78 0 0 1-1.4 0 .83 .83 0 0 1 .1-1 .83 .83 0 0 1 .8-.3l.2 .2-.2 .5 .1 .4a.63 .63 0 0 0 .5-.9l-.7-.3h-.3a.76 .76 0 0 0-.6 .9M577.6 154.5v.6M577.6 147.9l-.3 .6M578 148.1l-.4 .6M578 153.7l-.9 .1M578.1 157.9l.5 .4"/>
<path d="M578.3 148.3l-.4 .6M578.3 151.8l-1.1 .1-.9 .4M578.4 156.7l.9 .9M578.5 153.7l-1 1.7-.4 1.7 1.5-1.4 .5-.1M578.5 151.8l.8 .2a.52 .52 0 0 1 .6 .1 .52 .52 0 0 1 0 .7 8.2 8.2 0 0 1 .1 4.8l.2 .7h-2.4l-.1-.4 .7-1.2 .2-1-1.5 1.4 .4-1.7a2.2 2.2 0 0 1 1.5-1.8 .92 .92 0 0 1-1-.7 .92 .92 0 0 1 .5-1.1zM578.5 151.8v.1a.9 .9 0 0 0-.5 1 .9 .9 0 0 0 1 .7M578.6 148.5l-.4 .5M578.6 155.7l-.8 2.6a.4 .4 0 0 1-.1 .5 .4 .4 0 0 1-.5 0 .4 .4 0 0 1 0-.6l.3-1.4M578.7 153.7l-.3 1M578.8 157.2a1.12 1.12 0 0 0 .7 1.1M578.9 148.6l-.4 .6M579.1 152.2l-.3 .3"/>
<path d="M579.1 148.9l-.4 .5M579.2 159.9l.5 .5M579.4 149.1l-.4 .5M579.4 159.7l.5 .5M579.6 159.5l.5 .4M579.7 149.3l-.5 .5M579.8 159.2l.6 .5M579.9 153.9l.1 3.3M579.9 149.6l-.5 .5M580 152.8l.3 2.4-.4 2.3 .3 .8h-2.4M580 159l.6 .4M580.2 149.9l-.5 .4"/>
<path d="M580.2 158.7l.6 .4M580.4 150.1l-.5 .5M580.4 158.4l.6 .4M580.6 158.2l.6 .3M580.6 150.4l-.5 .4M580.7 157.9l.6 .3M580.8 150.7l-.6 .4M580.8 157.6l.7 .2M580.9 157.3l.7 .2M581 151l-.6 .4M581.1 156.9l.6 .3M581.1 156.6l.7 .2"/>
<path d="M581.2 151.3l-.6 .4M581.2 156.3l.7 .2M581.3 156l.6 .1M581.3 155.7l.7 .1M581.3 151.7l-.6 .2M581.3 155.4h.7M581.4 155.1h.6M581.4 154.8h.6M581.5 152l-.6 .2M581.6 152.3l-.6 .2M581.7 152.6l-.6 .2M581.8 153l-.6 .2"/>
<path d="M581.9 153.3l-.7 .2M582 153.7l-.7 .1M582 154l-.7 .1M582 154.4h-.6M569.7 160.1l-.4 .5M570 160.3l-.5 .5M570.2 160.5l-.4 .5M570.5 160.6l-.4 .6M570.7 160.8l-.3 .6M571 161l-.3 .6M571.3 161.1l-.3 .6M571.6 161.3l-.3 .6"/>
<path d="M571.9 161.4l-.2 .6M572.2 161.5l-.2 .7M572.5 161.6l-.1 .7M572.8 161.7l-.1 .6M573.2 161.7l-.1 .7M573.5 161.8l-.1 .7M573.8 161.8v.7M574.2 161.9l-.1 .6M574.5 161.9v.6M574.8 161.8v.7M575.1 161.8l.1 .7M575.4 161.8l.1 .6"/>
<path d="M575.8 161.7l.1 .7M576.1 161.6l.1 .7M576.4 161.6l.2 .6M576.7 161.5l.2 .6M577 161.3l.3 .7M577.3 161.2l.3 .6M577.6 161.1l.3 .6M577.9 160.9l.3 .6M578.2 160.8l.3 .5M578.4 160.6l.4 .5M578.7 160.4l.4 .5M578.9 160.2l.5 .5"/>
</g>
<!-- layer: G-ANNO-TTLB -->
<g fill="#fff" stroke="#fff" stroke-width=".27">
<path d="M556 160.2l30.7 4.3-5.7-4.3zM556 160.2l30.7 4.3h-30.7z"/>
<path d="M581 145.7h5.7l-5.7 14.5zM586.7 145.7l-5.7 14.5 5.7 4.3z"/>
</g>
<path d="M556 160.2h25v-14.5h5.7v18.8h-30.7z" fill="none" stroke="#fff" stroke-width=".27"/>
<text font-size="13.4" x="539.9" y="390">A714</text>
<g font-size="5">
<text x="538.9" y="187.9">ARMADIO PAX</text>
<text x="56.1" y="213.2">PARTICOLARE 1</text>
<text x="236.3" y="213.2">PARTICOLARE 2</text>
<text x="364.3" y="213.2">PARTICOLARE 3</text>
<text x="53.3" y="388.1">PARTICOLARE 4</text>
<text x="236.3" y="387.2">PARTICOLARE 5</text>
<text x="364.3" y="387.2">PARTICOLARE 6</text>
</g>
<g font-size="2.5">
<text x="50.6" y="10.1">1</text>
<text x="105.3" y="10.1">2</text>
<text x="155.3" y="10.1">3</text>
<text x="205.3" y="10.1">4</text>
<text x="255.3" y="10.1">5</text>
<text x="305.3" y="10.1">6</text>
<text x="355.3" y="10.1">7</text>
<text x="405.3" y="10.1">8</text>
<text x="455.3" y="10">9</text>
<text x="504.6" y="10">10</text>
<text x="554.6" y="10">11</text>
<text x="22.2" y="36.8">A</text>
<text x="584.7" y="36.8">A</text>
<text x="22.1" y="86.1">B</text>
<text x="22.2" y="86.1">E</text>
<text x="584.7" y="86.1">B</text>
<text x="22.1" y="136.1">C</text>
<text x="584.6" y="136.1">C</text>
<text x="531.8" y="153.1">POLITECNICO DI MILANO</text>
<text x="531.8" y="159.2">C.L. DESIGN DEGLI INTERNI</text>
<text x="531.9" y="156.1">SCUOLA DEL DESIGN</text>
<text x="532" y="163">PROGETTO:</text>
<text x="22" y="186.1">D</text>
<text x="584.6" y="186.1">D</text>
<text x="532" y="213">CORSO:</text>
<text x="542.2" y="217.9">STRUMENTI E METODI</text>
<text x="546" y="220.9">DEL PROGETTO</text>
<text x="532" y="229.6">DOCENTE:</text>
<text x="22.1" y="236.1">E</text>
<text x="544.6" y="236.1">MARCO FERRARA</text>
<text x="584.7" y="236.1">E</text>
<text x="532" y="246.3">STUDENTI:</text>
<text x="532" y="262.9">OGGETTO:</text>
<text x="544.5" y="258.7">ANNA BUCCARELLI</text>
<text x="549.6" y="269.1">491.282.57</text>
<text x="532" y="279.6">NOTE:</text>
<text x="22.1" y="286.1">F</text>
<text x="555.4" y="286.1">-</text>
<text x="584.7" y="286.1">F</text>
<text x="532" y="296.3">NOME FILE:</text>
<text x="543.5" y="302">PAX_491-282-57.dwg</text>
<text x="531.8" y="313.6">VERS</text>
<text x="571.4" y="313.6">DATA</text>
<text x="22" y="336.1">G</text>
<text x="584.5" y="336.1">G</text>
<text x="532" y="358.6">A</text>
<text x="565.6" y="358.6">2017.05.22</text>
<text x="532" y="363.1">TAVOLA NO.:</text>
<text x="568.1" y="363.1">1 DI</text>
<text x="575.3" y="363.1">3</text>
<text x="22.1" y="386.1">H</text>
<text x="584.6" y="386.1">H</text>
<text x="532" y="405.6">DATA:</text>
<text x="542" y="405.5">2017/05/22</text>
<text x="556.9" y="405.6">SCALA:</text>
<text x="572.9" y="405.5">1:1</text>
<text x="19.5" y="410.4" transform="rotate(-90 19.5 410.4)">DIRECTORY: C:\USERS\ANNAB\DESKTOP\MO-S_2_CAMERA\PAX_491-282-57.DWG | PLOTTED ON: 01/06/2017 18:50:33 | BY USER: ANNA BUCCARELLI</text>
<text x="48.8" y="413.6">1</text>
<text x="105.3" y="413.6">2</text>
<text x="155.3" y="413.6">3</text>
<text x="205.3" y="413.6">4</text>
<text x="255.3" y="413.6">5</text>
<text x="305.3" y="413.6">6</text>
<text x="355.3" y="413.6">7</text>
<text x="405.3" y="413.6">8</text>
<text x="455.3" y="413.6">9</text>
<text x="504.6" y="413.6">10</text>
<text x="531.5" y="412.7">0</text>
<text x="531.9" y="408.5">REV:</text>
<text x="541.5" y="412.7">0.5m</text>
<text x="542" y="408.6">A</text>
<text x="556.5" y="412.7">1.25m</text>
<text x="556.9" y="408.6">FORMATO:</text>
<text x="573.3" y="408.6">A2</text>
<text x="574.9" y="412.7">2.5m</text>
</g>
</svg>
